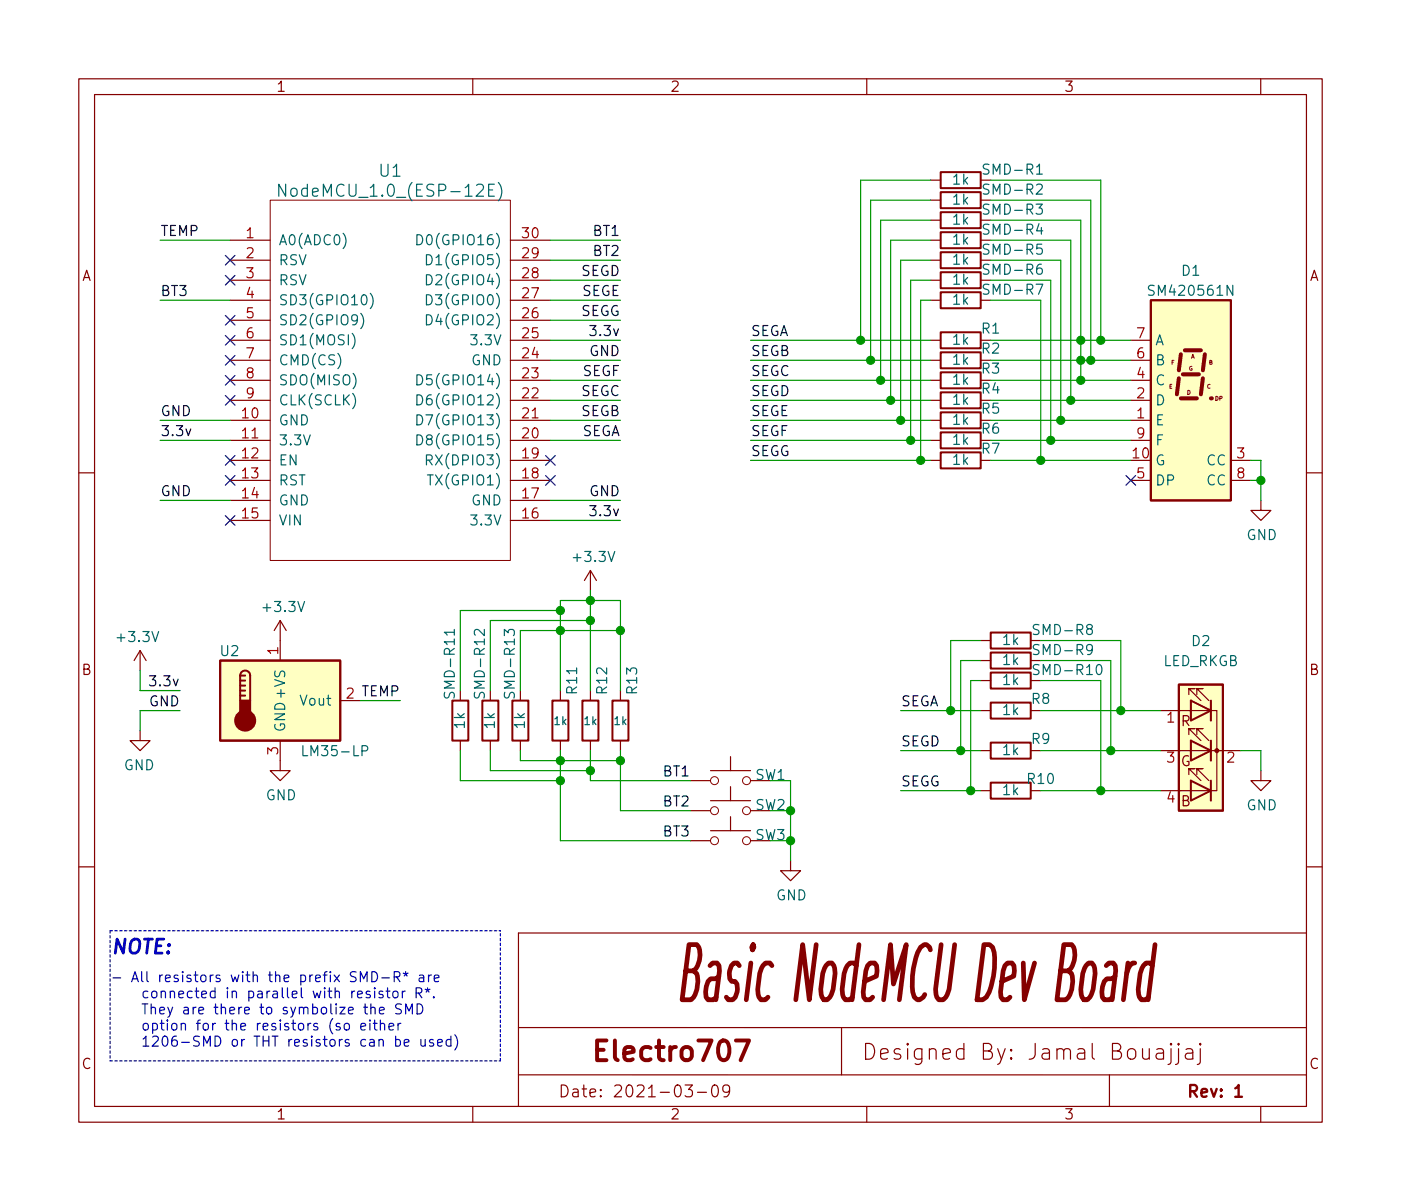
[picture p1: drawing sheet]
<svg xmlns="http://www.w3.org/2000/svg" width="178mm" height="152mm" viewBox="0 0 178 152" stroke-linecap="round" stroke-linejoin="round" font-family="sans-serif">
<g fill="none" stroke="#840000" stroke-width=".15">
<path d="M10 10h157.8v132.4h-157.8zM12 12h153.8v128.4h-153.8zM60 10v2M110 10v2M160 10v2M118.1 38.1h1.3M124.5 38.1h1.2M10 60h2M165.8 60h2M74.9 72.4v2.5M74.9 72.4l-.7 1.3M74.9 72.4l.8 1.3"/>
<path d="M160 63.5v1.3h1.3l-1.3 1.2-1.3-1.2h1.3M17.8 92.7v1.3h-1.3l1.3 1.3 1.2-1.3h-1.2M17.8 82.6l.7 1.2M17.8 82.6v2.5M17.8 82.6l-.8 1.2M35.6 96.5v1.3h1.2l-1.2 1.3-1.3-1.3h1.3M58.4 87.6v1.3M58.4 94v1.3M62.2 87.6v1.3M62.2 94v1.3M66 87.6v1.3M66 94v1.3"/>
<path d="M71.1 87.6v1.3M71.1 94v1.3M74.9 87.6v1.3M74.9 94v1.3M78.7 87.6v1.3M78.7 94v1.3M87.6 99.1h2.6M90.2 97.8h5M92.7 96v1.8M92.7 99.8v1.8M95.2 99.1h2.6M124.5 90.2h1.2"/>
<path d="M124.5 86.4h1.2M124.5 83.8h1.2M124.5 81.3h1.2M124.5 95.3h1.2M130.8 90.2h1.3M130.8 86.4h1.3M130.8 83.8h1.3M130.8 81.3h1.3M130.8 95.3h1.3M147.3 90.2h7.1v10.1h-1M147.3 95.3h10.2M150.9 98.3v-.8h.7h-.7l1.5 1.6"/>
<path d="M150.9 93.2v-.7h.7h-.7l1.5 1.5M150.9 88.1v-.7h.7h-.7l1.5 1.5M151.9 98.3v-.8h.8h-.8l1.5 1.6M151.9 93.2v-.7h.8h-.8l1.5 1.5M151.9 88.1v-.7h.8h-.8l1.5 1.5M153.7 94v2.5M153.7 88.9v2.5M160 97.8v1.3h1.3l-1.3 1.2-1.3-1.2h1.3M10 110h2M87.6 102.9h2.6M87.6 106.7h2.6M90.2 101.6h5"/>
<path d="M90.2 105.4h5M92.7 103.6v1.8M95.2 102.9h2.6M95.2 106.7h2.6M100.3 109.2v1.3h1.3l-1.3 1.3-1.2-1.3h1.2M124.5 100.3h1.2M130.8 100.3h1.3M147.3 100.3h6.4M165.8 118.4h-100v22M165.8 110h2M65.8 136.4h100M65.8 130.4h100"/>
<path d="M86.9 137.7h1l-.5 .5a.41 .41 0 0 1 .5 .3v.4l-.2 .2-.5 .1-.3-.2M88.5 138.6h1.2M90.5 137.7a.36 .36 0 0 1 .6 .3 .77 .77 0 0 1-.4 1.2 1 1 0 0 1-.2-1.5zM92.6 138.3l-.3 .3h-.3l-.3-.3v-.3l.2-.3h.4l.2 .1a.99 .99 0 0 1-.3 1.4h-.3M106.8 130.4v6M140.8 136.4v4M145 133.1v1l.1 .2a.54 .54 0 0 0 .8-.1M145.9 133.1v1.3M146.8 133.2l.2-.1 .6 .1 .1 .2v1M147.7 133.5l-.2 .1h-.5a.39 .39 0 0 0-.3 .4 .39 .39 0 0 0 .3 .4h.5l.2-.1M148.6 133.1v1.7l-.1 .2-.3 .1M148.6 132.4l-.1 .1 .1 .1 .1-.1-.1-.1v.2"/>
<path d="M149.6 133.1v1.7l-.1 .2-.3 .1M149.6 132.4l-.1 .1 .1 .1 .1-.1-.1-.1v.2M150.5 133.2l.2-.1 .6 .1 .1 .2v1M151.4 133.5l-.2 .1h-.5a.39 .39 0 0 0-.3 .4 .39 .39 0 0 0 .3 .4h.5l.2-.1M152.3 133.1v1.7l-.1 .2-.3 .1M152.3 132.4l-.1 .1 .1 .1 .1-.1-.1-.1v.2M60 140.4v2M110 140.4v2M160 140.4v2"/>
</g>
<g fill="none" stroke="#840000" stroke-width=".25">
<path d="M119.4 37.1h5.1v2h-5.1zM146 38.1h10.2v25.4h-10.2zM57.4 88.9h2v5.1h-2zM61.2 88.9h2v5.1h-2zM65 88.9h2.1v5.1h-2.1zM70.1 88.9h2v5.1h-2zM73.9 88.9h2v5.1h-2zM77.7 88.9h2.1v5.1h-2.1zM125.7 99.3h5.1v2h-5.1zM125.7 89.2h5.1v2h-5.1zM125.7 85.3h5.1v2.1h-5.1zM125.7 82.8h5.1v2h-5.1z"/>
<path d="M125.7 80.3h5.1v2h-5.1zM125.7 94.2h5.1v2.1h-5.1zM149.6 86.9h5.6v16h-5.6zM151.1 99.1l2.6 1.2-2.6 1.3zM151.1 94l2.6 1.3-2.6 1.2zM151.1 88.9l2.6 1.3-2.6 1.2zM153.7 88.9v2.5M153.7 94v2.5M153.7 99.1v2.5"/>
</g>
<g fill="#ffffc2" stroke="#ffffc2" stroke-width=".13">
<path d="M149.6 86.9h5.6v16h-5.6z"/>
<path d="M146 38.1h10.2v25.4h-10.2z"/>
</g>
<circle cx="154.4" cy="95.2" r=".25" fill="#840000" stroke="#840000" stroke-width=".13"/>
<g fill="none" stroke="#840000" stroke-width=".13">
<path d="M151.1 94v2.5zM151.1 94h.1M151.1 88.9v2.5zM151.1 88.9h.1"/>
<circle cx="90.7" cy="99.1" r=".51"/>
<circle cx="94.7" cy="99.1" r=".51"/>
<circle cx="90.7" cy="106.7" r=".51"/>
<circle cx="90.7" cy="102.9" r=".51"/>
<circle cx="94.7" cy="106.7" r=".51"/>
<circle cx="94.7" cy="102.9" r=".51"/>
</g>
<path d="M57.7 79.9v.7" fill="none" stroke="#006464" stroke-width=".15"/>
<path d="M149.6 48l-.2 2M149.9 50.5h2M149.9 45l-.3 2M150.1 47.5h2M150.4 44.5h2M152.7 48l-.3 2M152.9 45l-.2 2" fill="none" stroke="#840000" stroke-width=".51"/>
<circle cx="153.7" cy="50.5" r=".25" fill="#840000"/>
<g fill="none" stroke="#840000" stroke-width=".15">
<path d="M29.2 30.5h5.1M29.2 33h5.1M29.2 38.1h5.1M29.2 35.6h5.1M64.8 30.5h5M64.8 33h5M64.8 38.1h5M64.8 35.6h5M118.1 30.5h1.3M118.1 33h1.3M118.1 35.6h1.3M118.1 27.9h1.3"/>
<path d="M118.1 22.9h1.3M118.1 25.4h1.3M124.5 30.5h1.2M124.5 33h1.2M124.5 35.6h1.2M124.5 27.9h1.2M124.5 22.9h1.2M124.5 25.4h1.2M29.2 53.3h5.1M29.2 50.8h5.1M29.2 58.4h5.1M29.2 48.3h5.1"/>
<path d="M29.2 45.7h5.1M29.2 43.2h5.1M29.2 55.9h5.1M29.2 40.6h5.1M64.8 53.3h5M64.8 50.8h5M64.8 58.4h5M64.8 48.3h5M64.8 45.7h5M64.8 43.2h5M64.8 55.9h5M64.8 40.6h5"/>
<path d="M118.1 53.3h1.3M118.1 50.8h1.3M118.1 58.4h1.3M118.1 48.3h1.3M118.1 45.7h1.3M118.1 43.2h1.3M118.1 55.9h1.3M124.5 58.4h1.2M143.5 53.3h2.5M143.5 50.8h2.5M143.5 48.3h2.5M143.5 45.7h2.5"/>
<path d="M143.5 43.2h2.5M143.5 55.9h2.5M156.2 58.4h2.5M29.2 61h5.1M29.2 63.5h5.1M29.2 66h5.1M35.6 78.7v5.1M35.6 78.7l-.8 1.3M35.6 78.7l.7 1.3M64.8 61h5M64.8 63.5h5M64.8 66h5"/>
<path d="M143.5 61h2.5M156.2 61h2.5M35.6 94v2.5M43.2 88.9h2.5"/>
</g>
<path d="M27.9 83.8h15.3v10.2h-15.3z" fill="#ffffc2" stroke="#ffffc2" stroke-width=".13"/>
<g fill="none" stroke="#840000" stroke-width=".25">
<path d="M119.4 29.5h5.1v2h-5.1zM119.4 32h5.1v2h-5.1zM119.4 26.9h5.1v2.1h-5.1zM119.4 34.5h5.1v2.1h-5.1zM119.4 21.8h5.1v2.1h-5.1zM119.4 24.4h5.1v2h-5.1zM119.4 47.2h5.1v2.1h-5.1zM119.4 49.8h5.1v2h-5.1zM119.4 52.3h5.1v2.1h-5.1zM119.4 44.7h5.1v2h-5.1zM119.4 42.2h5.1v2h-5.1zM119.4 54.9h5.1v2h-5.1z"/>
<path d="M119.4 57.4h5.1v2h-5.1zM27.9 83.8h15.3v10.2h-15.3zM30.5 85.7a.64 .64 0 0 1 .6-.6 .64 .64 0 0 1 .6 .6v3.2M30.5 88.3h.6M30.5 87.6h.6M30.5 87h.6M30.5 86.4h.6M30.5 85.7v3.2M30.5 85.7h.6"/>
</g>
<g fill="#840000" stroke="#840000" stroke-width=".25">
<path d="M30.5 88.9h1.2v1.9h-1.2z"/>
<circle cx="31.1" cy="91.4" r="1.27"/>
</g>
<g fill="none" stroke="#006464" stroke-width=".15">
<path d="M36.2 23.4v1.5l-.8-1.5v1.5M43.5 29.6a1.46 1.46 0 0 1 0 1.9M45.8 39.8a1.46 1.46 0 0 1 0 1.9M47 37.2a1.46 1.46 0 0 1 0 2M52.9 29.8a.64 .64 0 0 1 .7 .6 .64 .64 0 0 1-.7 .7zM54.1 39.9a.64 .64 0 0 1 .8 .7 .64 .64 0 0 1-.8 .6zM54.1 37.4a.64 .64 0 0 1 .8 .6 .64 .64 0 0 1-.8 .7zM54.1 34.9a.64 .64 0 0 1 .8 .6 .64 .64 0 0 1-.8 .6zM54.1 32.3a.64 .64 0 0 1 .8 .7 .64 .64 0 0 1-.8 .6zM62.7 23.4h-.7v1.5h.7M63.2 23.2a1.75 1.75 0 0 1 0 2.3M131.6 22.1h.7"/>
<path d="M44.7 42.3a1.46 1.46 0 0 1 0 1.9M44.8 49.9a1.46 1.46 0 0 1 0 2M52.9 55.2a.64 .64 0 0 1 .7 .6 .64 .64 0 0 1-.7 .7zM52.9 52.6a.64 .64 0 0 1 .7 .7 .64 .64 0 0 1-.7 .6zM52.9 50.1a.64 .64 0 0 1 .7 .6 .64 .64 0 0 1-.7 .7zM52.9 47.6a.64 .64 0 0 1 .7 .6 .64 .64 0 0 1-.7 .6zM54.1 58.4h.5a.34 .34 0 0 0 .3-.3 .34 .34 0 0 0-.3-.4h-.5v1.3M54.2 60.3h.8M45.9 95.3h.5a.34 .34 0 0 0 .3-.3 .34 .34 0 0 0-.3-.4h-.5v1.3"/>
</g>
<path d="M34.3 25.4h30.5v45.7h-30.5z" fill="none" stroke="#840000" stroke-width=".13"/>
<g fill="none" stroke="#0000c2" stroke-width=".15">
<path d="M42.2 129.3a1.46 1.46 0 0 0 0 1.9M43.1 129.9h-.3l-.1 .1v.2l.4 .1v.3h-.4M43.8 129.9a.34 .34 0 0 1 .5 .2v.4a.34 .34 0 0 1-.3 .2 .34 .34 0 0 1-.3-.2v-.4zM45.4 126.2l.6-.1-.1-.3h-.3l-.2 .2v.6h.5M45.7 124.6v-1.3l.5 .9 .4-.9v1.3M45.8 130.3l.6-.1-.1-.3h-.3l-.2 .1 .1 .6h.4M46.2 127.8h.4M46.3 127.4v1.1l.1 .1 .2 .1M46.9 125.8h-.3l-.1 .2v.1l.4 .2v.3h-.4M46.9 129.4v.2M46.9 129.9v.8M47.1 127.9a.32 .32 0 0 1 .5 .1v.7"/>
<path d="M47.1 127.4v1.3M47.2 123.3a.64 .64 0 0 1 .7 .6 .64 .64 0 0 1-.7 .7zM47.4 129.9h.5M47.6 125.3v.2M47.6 129.4v1.1v.1l.3 .1M47.6 125.8v.8M48.2 128.2l.6-.1-.1-.2-.4-.1-.1 .2v.6h.5M48.3 130a.32 .32 0 0 1 .5 0v.7M48.3 129.4v1.3M48.5 124.1h.9M48.6 125.8h-.3l-.2 .2 .1 .1 .4 .2v.3h-.5M49 125.8h.5"/>
<path d="M49.2 125.3v1.1v.2h.3M49.4 130.3l.6-.1-.1-.3h-.4l-.1 .1v.6h.5M50 125.8a.34 .34 0 0 1 .5 .2v.4a.34 .34 0 0 1-.3 .2 .34 .34 0 0 1-.4-.2v-.4zM50 124h.5a.34 .34 0 0 0 .3-.4 .34 .34 0 0 0-.3-.3h-.5v1.3M50.2 132l.4-.1 .2 .2v.4l-.1 .2h-.5M50.2 131.5v1.2M50.3 124l.5 .6M50.5 129.9v.8M50.9 129.9h-.3l-.1 .2M50.9 127.5l-.4-.1-.2 .1-.1 .3a.6 .6 0 0 0 .6 .3l.1 .2-.1 .3h-.6M51.1 125.8v.8M51.2 123.5l.3 .1 .3-.1"/>
<path d="M51.3 123.8l.2-.2 .2 .2M51.3 132.3l.6-.1-.1-.2-.3-.1-.2 .2 .1 .6h.4M51.4 125.8h-.2l-.1 .2M51.5 128.7v-1.3l.4 .9 .4-.9v1.3M51.5 123.3v.3M52.8 126h.5a.34 .34 0 0 0 .2-.3 .34 .34 0 0 0-.2-.4h-.5v1.3M52.9 127.4a.64 .64 0 0 1 .8 .6 .64 .64 0 0 1-.8 .7zM53.1 126l.4 .6M53.2 123.8h.5l.1 .8M53.4 131.9l.1 .8a.34 .34 0 0 0 .5-.1M53.8 124l-.4 .1a.25 .25 0 0 0-.2 .2 .25 .25 0 0 0 .2 .3l.4-.1M54 125.5l.3 .1 .3-.1"/>
<path d="M54 131.9v.8M54.1 125.9l.2-.3 .1 .3M54.3 125.3v.3M54.4 123.7v.9M54.7 123.7l-.2 .1-.1 .2M55 132l-.3-.1-.2 .2 .1 .2 .4 .1v.3h-.5M55 126.5v.1M55.1 124.1l.6-.1v-.2l-.4-.1-.2 .2 .1 .6h.5M55.5 132.3l.6-.1v-.2l-.4-.1-.2 .2 .1 .6h.5M57.2 132l-.3-.1-.3 .2v.4l.1 .2h.5M57.2 131.5v1.2M57.7 131.3a1.46 1.46 0 0 1 0 1.9"/>
</g>
<path d="M14 118.1v16.5M14 118.1h49.5M14 134.6h49.5M63.5 134.6v-16.5" fill="none" stroke="#0000c2" stroke-width=".15" stroke-dasharray=".3 .3"/>
<g fill="none" stroke="#009600" stroke-width=".15">
<path d="M20.3 30.5h8.9M20.3 38.1h8.9M69.8 33h8.9M69.8 30.5h8.9M69.8 35.6h8.9M69.8 38.1h8.9M118.1 25.4h-7.6v20.3M118.1 27.9h-6.3v20.4M118.1 30.5h-5.1v20.3M118.1 33h-3.8v20.3M118.1 22.9h-8.9v20.3M118.1 35.6h-2.5v20.3"/>
<path d="M118.1 38.1h-1.3v20.3M125.7 38.1h6.4v20.3M125.7 35.6h7.6v20.3M125.7 33h8.9v20.3M125.7 30.5h10.2v20.3M125.7 27.9h11.5v20.4M125.7 25.4h12.7v20.3M125.7 22.9h14v20.3M20.3 55.9h8.9M20.3 53.3h8.9M69.8 48.3h8.9M69.8 45.7h8.9"/>
<path d="M69.8 55.9h8.9M69.8 53.3h8.9M69.8 50.8h8.9M69.8 43.2h8.9M69.8 40.6h8.9M95.2 48.3h22.9M95.2 45.7h22.9M95.2 58.4h22.9M95.2 55.9h22.9M95.2 53.3h22.9M95.2 50.8h22.9M95.2 43.2h22.9"/>
<path d="M125.7 48.3h17.8M125.7 45.7h17.8M125.7 58.4h17.8M125.7 55.9h17.8M125.7 53.3h17.8M125.7 50.8h17.8M125.7 43.2h17.8M158.7 58.4h1.3v5.1M20.3 63.5h8.9M69.8 63.5h8.9M69.8 66h8.9M71.1 77.5h-12.7v10.1"/>
<path d="M74.9 74.9v12.7M74.9 78.7h-12.7v8.9M158.7 61h1.3M17.8 85.1v2.5h5.1M22.9 90.2h-5.1v2.5M45.7 88.9h5.1M58.4 95.3v3.8h12.7M62.2 95.3v2.5h12.7M66 95.3v1.2h12.7M71.1 87.6v-11.4h7.6v11.4M71.1 95.3v11.4h16.5M74.9 95.3v3.8h12.7"/>
<path d="M78.7 95.3v7.6h8.9M78.7 80h-12.7v7.6M97.8 99.1h2.5v10.1M114.3 95.3h10.2M114.3 90.2h10.2M124.5 86.4h-1.3v13.9M124.5 81.3h-3.9v8.9M124.5 83.8h-2.6v11.5M132.1 95.3h15.2M132.1 90.2h15.2M132.1 86.4h7.6v13.9M132.1 83.8h8.9v11.5"/>
<path d="M132.1 81.3h10.1v8.9M157.5 95.3h2.5v2.5M97.8 102.9h2.5M97.8 106.7h2.5M114.3 100.3h10.2M132.1 100.3h15.2"/>
</g>
<g fill="none" stroke="#000084" stroke-width=".15">
<path d="M28.6 35l1.2 1.2M28.6 32.4l1.2 1.2M29.8 35l-1.2 1.2M29.8 32.4l-1.2 1.2M28.6 40l1.2 1.2M28.6 42.6l1.2 1.2M28.6 45.1l1.2 1.2M28.6 47.7l1.2 1.2M28.6 50.2l1.2 1.2M28.6 57.8l1.2 1.2M29.8 40l-1.2 1.2M29.8 42.6l-1.2 1.2"/>
<path d="M29.8 45.1l-1.2 1.2M29.8 47.7l-1.2 1.2M29.8 50.2l-1.2 1.2M29.8 57.8l-1.2 1.2M69.2 57.8l1.3 1.2M70.5 57.8l-1.3 1.2M28.6 60.4l1.2 1.2M28.6 65.4l1.2 1.2M29.8 60.4l-1.2 1.2M29.8 65.4l-1.2 1.2M69.2 60.4l1.3 1.2M70.5 60.4l-1.3 1.2"/>
<path d="M142.9 60.4l1.2 1.2M144.1 60.4l-1.2 1.2"/>
</g>
<g fill="#009600" stroke="#009600" stroke-width=".15">
<circle cx="71.1" cy="77.5" r=".51"/>
<circle cx="78.7" cy="96.5" r=".51"/>
<circle cx="71.1" cy="80" r=".51"/>
<circle cx="74.9" cy="78.7" r=".51"/>
<circle cx="100.3" cy="102.9" r=".51"/>
<circle cx="100.3" cy="106.7" r=".51"/>
<circle cx="71.1" cy="96.5" r=".51"/>
<circle cx="71.1" cy="99.1" r=".51"/>
<circle cx="74.9" cy="97.8" r=".51"/>
<circle cx="74.9" cy="76.2" r=".51"/>
<circle cx="78.7" cy="80" r=".51"/>
<circle cx="115.6" cy="55.9" r=".51"/>
<circle cx="116.8" cy="58.4" r=".51"/>
<circle cx="132.1" cy="58.4" r=".51"/>
<circle cx="133.4" cy="55.9" r=".51"/>
<circle cx="160" cy="61" r=".51"/>
<circle cx="142.2" cy="90.2" r=".51"/>
<circle cx="134.6" cy="53.3" r=".51"/>
<circle cx="135.9" cy="50.8" r=".51"/>
<circle cx="113" cy="50.8" r=".51"/>
<circle cx="114.3" cy="53.3" r=".51"/>
<circle cx="110.5" cy="45.7" r=".51"/>
<circle cx="111.8" cy="48.3" r=".51"/>
<circle cx="137.2" cy="43.2" r=".51"/>
<circle cx="137.2" cy="45.7" r=".51"/>
<circle cx="137.2" cy="48.3" r=".51"/>
<circle cx="138.4" cy="45.7" r=".51"/>
<circle cx="139.7" cy="43.2" r=".51"/>
<circle cx="123.2" cy="100.3" r=".51"/>
<circle cx="121.9" cy="95.3" r=".51"/>
<circle cx="120.7" cy="90.2" r=".51"/>
<circle cx="139.7" cy="100.3" r=".51"/>
<circle cx="141" cy="95.3" r=".51"/>
<circle cx="109.2" cy="43.2" r=".51"/>
</g>
<text font-size="9.7" fill="#840000" x="89.6" y="127.2">Basic NodeMCU Dev Board</text>
<text font-size="3.5" fill="#840000" x="76.5" y="134.6">Electro707</text>
<text font-size="2.8" fill="#840000" x="109.3" y="134.5">Designed By: Jamal Bouajjaj</text>
<text font-size="2.5" fill="#0000c2" x="14" y="121">NOTE:</text>
<g font-size="2.1" fill="#006464">
<text x="48.2" y="22.4">U1</text>
<text x="36.7" y="25">NodeMCU_1.0_(ESP-12E)</text>
</g>
<g font-size="2.1" fill="#840000">
<text x="70.8" y="139.2">Date: 2021-03-09</text>
<text x="151.2" y="139.2">Rev: 1</text>
</g>
<g font-size="1.8" fill="#840000">
<text x="35" y="11.6">1</text>
<text x="85" y="11.6">2</text>
<text x="135" y="11.6">3</text>
<text x="10.3" y="35.6">A</text>
<text x="166.1" y="35.6">A</text>
<text x="124.6" y="47.4">R3</text>
<text x="124.6" y="44.9">R2</text>
<text x="10.3" y="85.7">B</text>
<text x="166.1" y="85.7">B</text>
<text x="149.9" y="92.1">R</text>
<text x="149.8" y="97.2">G</text>
<text x="149.9" y="102.3">B</text>
<text x="10.3" y="135.6">C</text>
<text x="166.1" y="135.6">C</text>
<text x="35" y="142.1">1</text>
<text x="85" y="142.1">2</text>
<text x="135" y="142.1">3</text>
</g>
<g font-size="1.8" fill="#006464">
<text x="120.9" y="23.4">1k</text>
<text x="125.1" y="22.2">SMD-R1</text>
<text x="120.9" y="28.5">1k</text>
<text x="120.9" y="26">1k</text>
<text x="125.1" y="29.8">SMD-R4</text>
<text x="125.1" y="27.2">SMD-R3</text>
<text x="125.1" y="24.7">SMD-R2</text>
<text x="35.3" y="31.1">A0(ADC0)</text>
<text x="35.3" y="33.7">RSV</text>
<text x="53.9" y="31.1">D0(GPIO16)</text>
<text x="54.9" y="33.7">D1(GPIO5)</text>
<text x="120.9" y="31">1k</text>
<text x="120.9" y="33.6">1k</text>
<text x="125.1" y="32.3">SMD-R5</text>
<text x="125.1" y="34.9">SMD-R6</text>
<text x="150" y="35">D1</text>
<text x="35.3" y="36.2">RSV</text>
<text x="35.3" y="38.7">SD3(GPIO10)</text>
<text x="35.3" y="41.3">SD2(GPIO9)</text>
<text x="54.9" y="41.3">D4(GPIO2)</text>
<text x="54.9" y="38.7">D3(GPIO0)</text>
<text x="54.9" y="36.2">D2(GPIO4)</text>
<text x="120.9" y="38.7">1k</text>
<text x="120.9" y="36.1">1k</text>
<text x="125.1" y="37.4">SMD-R7</text>
<text x="146.2" y="37.5">SM420561N</text>
<text x="35.3" y="43.8">SD1(MOSI)</text>
<text x="35.3" y="46.4">CMD(CS)</text>
<text x="59.8" y="46.4">GND</text>
<text x="60.1" y="43.8">3.3V</text>
<text x="120.9" y="46.3">1k</text>
<text x="120.9" y="43.7">1k</text>
<text x="124.6" y="42.3">R1</text>
<text x="146.6" y="46.4">B</text>
<text x="146.6" y="43.8">A</text>
<text x="35.3" y="54">GND</text>
<text x="35.3" y="48.9">SDO(MISO)</text>
<text x="35.3" y="51.4">CLK(SCLK)</text>
<text x="53.9" y="54">D7(GPIO13)</text>
<text x="53.9" y="51.4">D6(GPIO12)</text>
<text x="53.9" y="48.9">D5(GPIO14)</text>
<text x="120.9" y="48.8">1k</text>
<text x="120.9" y="51.4">1k</text>
<text x="120.9" y="53.9">1k</text>
<text x="124.6" y="50">R4</text>
<text x="124.6" y="52.5">R5</text>
<text x="146.6" y="54">E</text>
<text x="146.6" y="51.4">D</text>
<text x="146.6" y="48.9">C</text>
<text x="35.3" y="56.5">3.3V</text>
<text x="35.3" y="59.1">EN</text>
<text x="53.9" y="56.5">D8(GPIO15)</text>
<text x="54.8" y="59.1">RX(DPIO3)</text>
<text x="120.9" y="56.4">1k</text>
<text x="120.9" y="59">1k</text>
<text x="124.6" y="55">R6</text>
<text x="124.6" y="57.6">R7</text>
<text x="146.6" y="59.1">G</text>
<text x="146.6" y="56.5">F</text>
<text x="153.1" y="59.1">CC</text>
<text x="35.3" y="61.6">RST</text>
<text x="35.3" y="64.1">GND</text>
<text x="54.9" y="61.6">TX(GPIO1)</text>
<text x="59.8" y="64.1">GND</text>
<text x="146.6" y="61.6">DP</text>
<text x="153.1" y="61.6">CC</text>
<text x="35.3" y="66.7">VIN</text>
<text x="60.1" y="66.7">3.3V</text>
<text x="73" y="71.3">+3.3V</text>
<text x="158.2" y="68.5">GND</text>
<text x="33.6" y="77.7">+3.3V</text>
<text x="15.1" y="81.5">+3.3V</text>
<text x="28" y="83.3">U2</text>
<text x="127.3" y="81.8">1k</text>
<text x="131.5" y="83.1">SMD-R9</text>
<text x="131.5" y="80.6">SMD-R8</text>
<text x="151.3" y="82">D2</text>
<text x="38.2" y="89.5">Vout</text>
<text x="57.7" y="88.1" transform="rotate(-90 57.7 88.1)">SMD-R11</text>
<text x="61.5" y="88.1" transform="rotate(-90 61.5 88.1)">SMD-R12</text>
<text x="65.3" y="88.1" transform="rotate(-90 65.3 88.1)">SMD-R13</text>
<text x="73.2" y="88" transform="rotate(-90 73.2 88)">R11</text>
<text x="77" y="88" transform="rotate(-90 77 88)">R12</text>
<text x="80.9" y="88" transform="rotate(-90 80.9 88)">R13</text>
<text x="127.3" y="86.9">1k</text>
<text x="127.3" y="84.4">1k</text>
<text x="130.9" y="89.3">R8</text>
<text x="131.6" y="85.7">SMD-R10</text>
<text x="147.5" y="84.5">LED_RKGB</text>
<text x="36.2" y="93" transform="rotate(-90 36.2 93)">GND +VS</text>
<text x="38.8" y="96">LM35-LP</text>
<text x="59" y="92.4" transform="rotate(-90 59 92.4)">1k</text>
<text x="62.8" y="92.4" transform="rotate(-90 62.8 92.4)">1k</text>
<text x="66.6" y="92.4" transform="rotate(-90 66.6 92.4)">1k</text>
<text x="127.3" y="90.7">1k</text>
<text x="127.3" y="95.8">1k</text>
<text x="130.9" y="94.4">R9</text>
<text x="15.7" y="97.7">GND</text>
<text x="33.7" y="101.5">GND</text>
<text x="95.9" y="99">SW1</text>
<text x="127.3" y="100.9">1k</text>
<text x="130.5" y="99.5">R10</text>
<text x="95.9" y="102.8">SW2</text>
<text x="95.9" y="106.6">SW3</text>
<text x="158.2" y="102.8">GND</text>
<text x="98.5" y="114.2">GND</text>
</g>
<g font-size="1.8" fill="#0f0f0f">
<text x="20.3" y="29.9">TEMP</text>
<text x="75.4" y="29.9">BT1</text>
<text x="73.7" y="35">SEGD</text>
<text x="75.4" y="32.5">BT2</text>
<text x="20.3" y="37.6">BT3</text>
<text x="73.6" y="40.1">SEGG</text>
<text x="73.8" y="37.6">SEGE</text>
<text x="73.9" y="47.7">SEGF</text>
<text x="74.8" y="45.2">GND</text>
<text x="75.3" y="42.6">3.3v</text>
<text x="95.2" y="42.6">SEGA</text>
<text x="95.2" y="47.7">SEGC</text>
<text x="95.2" y="45.2">SEGB</text>
<text x="20.3" y="52.8">GND</text>
<text x="73.7" y="52.8">SEGB</text>
<text x="73.7" y="50.3">SEGC</text>
<text x="95.2" y="50.3">SEGD</text>
<text x="95.2" y="52.8">SEGE</text>
<text x="20.3" y="55.3">3.3v</text>
<text x="73.7" y="55.3">SEGA</text>
<text x="95.2" y="55.3">SEGF</text>
<text x="95.2" y="57.9">SEGG</text>
<text x="20.3" y="63">GND</text>
<text x="74.8" y="63">GND</text>
<text x="75.3" y="65.5">3.3v</text>
<text x="18.9" y="89.6">GND</text>
<text x="19.4" y="87.1">3.3v</text>
<text x="44" y="88.6">2 TEMP</text>
<text x="114.3" y="89.6">SEGA</text>
<text x="114.3" y="94.7">SEGD</text>
<text x="84.3" y="98.5">BT1</text>
<text x="114.3" y="99.8">SEGG</text>
<text x="84.3" y="106.1">BT3</text>
<text x="84.3" y="102.3">BT2</text>
</g>
<g font-size="1.8" fill="#a90000">
<text x="31.3" y="30.2">1</text>
<text x="31.3" y="32.8">2</text>
<text x="31.3" y="35.3">3</text>
<text x="66.3" y="35.3">28</text>
<text x="66.3" y="32.8">29</text>
<text x="66.3" y="30.2">30</text>
<text x="31.3" y="37.8">4</text>
<text x="31.3" y="40.4">5</text>
<text x="66.3" y="40.4">26</text>
<text x="66.3" y="37.8">27</text>
<text x="31.3" y="42.9">6</text>
<text x="31.3" y="45.5">7</text>
<text x="66.3" y="45.5">24</text>
<text x="66.3" y="42.9">25</text>
<text x="144.3" y="45.5">6</text>
<text x="144.3" y="42.9">7</text>
<text x="30.8" y="53.1">10</text>
<text x="31.3" y="48">8</text>
<text x="31.3" y="50.5">9</text>
<text x="66.3" y="53.1">21</text>
<text x="66.3" y="50.5">22</text>
<text x="66.3" y="48">23</text>
<text x="144.3" y="53.1">1</text>
<text x="144.3" y="50.5">2</text>
<text x="144.3" y="48">4</text>
<text x="30.8" y="55.6">11</text>
<text x="30.8" y="58.2">12</text>
<text x="66.3" y="58.2">19</text>
<text x="66.3" y="55.6">20</text>
<text x="143.8" y="58.2">10</text>
<text x="144.3" y="55.6">9</text>
<text x="157" y="58.2">3</text>
<text x="30.8" y="60.7">13</text>
<text x="30.8" y="63.2">14</text>
<text x="30.8" y="65.8">15</text>
<text x="66.3" y="65.8">16</text>
<text x="66.3" y="63.2">17</text>
<text x="66.3" y="60.7">18</text>
<text x="144.3" y="60.7">5</text>
<text x="157" y="60.7">8</text>
<text x="35.3" y="83" transform="rotate(-90 35.3 83)">1</text>
<text x="35.3" y="95.7" transform="rotate(-90 35.3 95.7)">3</text>
<text x="148.1" y="91.7">1</text>
<text x="148.1" y="96.8">3</text>
<text x="148.1" y="101.9">4</text>
<text x="155.7" y="96.8">2</text>
</g>
<g font-size="1.8" fill="#0000c2">
<text x="14" y="124.6">- All resistors with the prefix SMD-R* are</text>
<text x="15.9" y="126.7">connected in parallel with resistor R*.</text>
<text x="15.9" y="128.7">They are there to symbolize the SMD</text>
<text x="15.9" y="130.8">option for the resistors (so either</text>
<text x="15.9" y="132.8">1206-SMD or THT resistors can be used)</text>
</g>
<g font-size="1.4" fill="#006464">
<text x="70.3" y="92">1k</text>
<text x="74.1" y="92">1k</text>
<text x="78" y="92">1k</text>
</g>
<g font-size=".7" fill="#840000">
<text x="148.6" y="46.3">F</text>
<text x="150.9" y="47">G</text>
<text x="151.1" y="45.5">A</text>
<text x="153.4" y="46.3">B</text>
<text x="148.4" y="49.3">E</text>
<text x="150.6" y="50.1">D</text>
<text x="153.2" y="49.3">C</text>
<text x="154.2" y="50.8">DP</text>
</g>
</svg>
